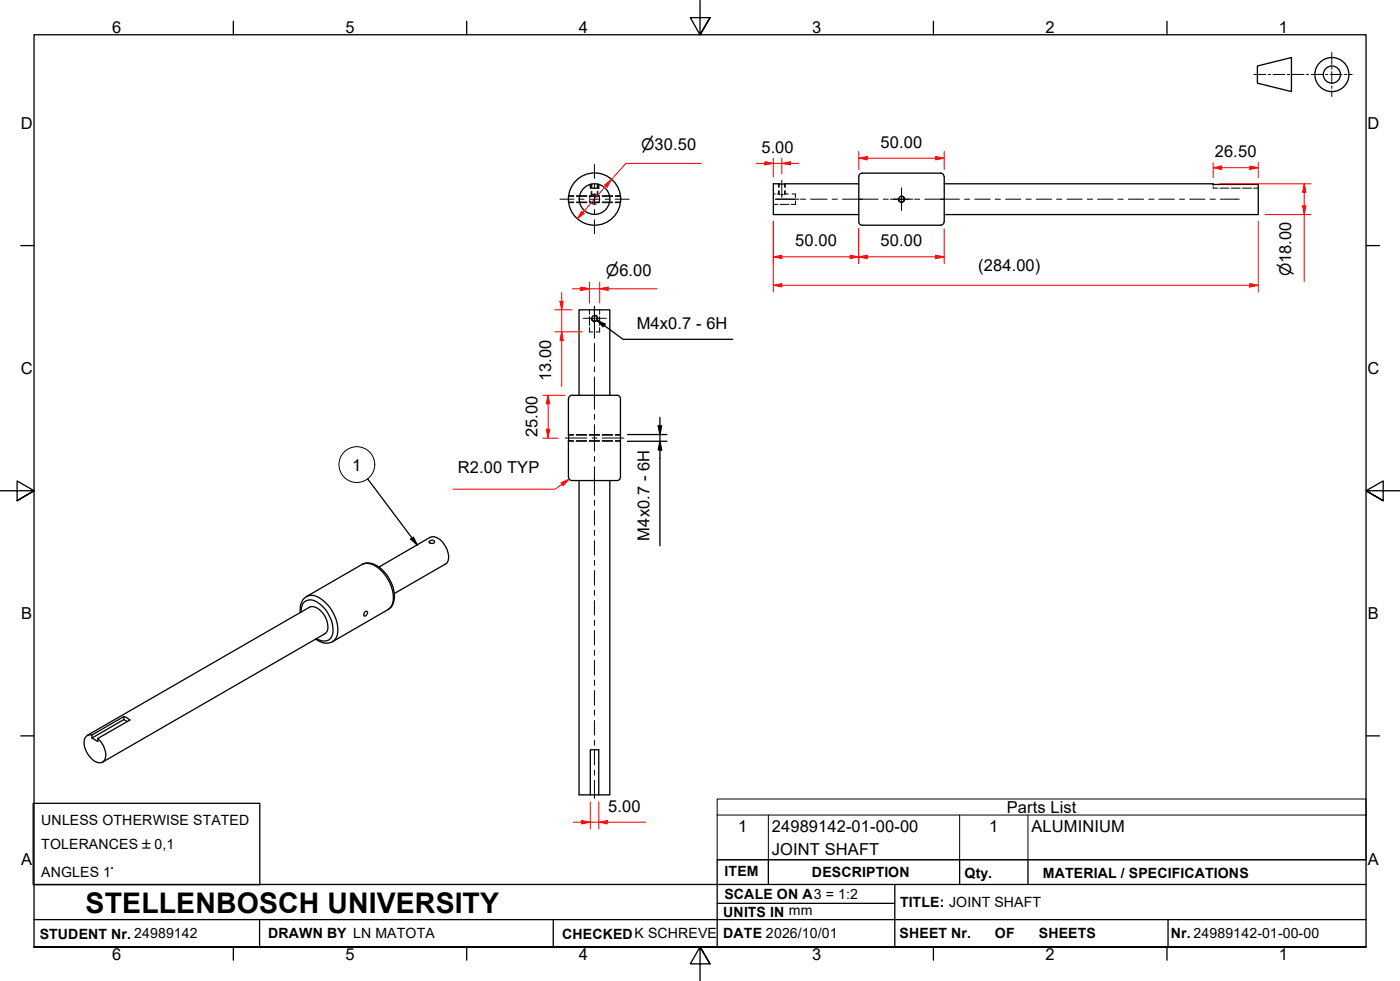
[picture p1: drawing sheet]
<svg xmlns="http://www.w3.org/2000/svg" width="410mm" height="287mm" viewBox="0 0 410 287" stroke-linecap="round" stroke-linejoin="round" font-family="sans-serif">
<!-- layer: Hidden Edges(ISO) -->
<g fill="none" stroke="#000" stroke-width=".29">
<path d="M166.5 57.5h1.5M166.5 59.1h1.5M166.5 57.3h1.5M166.5 59.3h1.5M168.8 57.5h3M168.8 59.1h3M168.8 57.3h3M168.8 59.3h3M172.5 57.5h3.1M172.5 59.1h3.1M172.6 57.3h3M172.6 59.3h3"/>
<path d="M172.7 58.6a1.48 1.48 0 0 0 1.9 1.1M173.1 53.9v1.1M173.1 56.1v1.1M173.3 53.9v1M173.3 56v1M174.6 56.9a1.38 1.38 0 0 0-1.9 1.1M174.9 53.9v1M174.9 56v1M175.1 57.2a1.4 1.4 0 0 1 0 2.2M175.1 53.9v1.1M175.1 56.1v1.1M176.3 57.5h3.1"/>
<path d="M176.3 59.1h3.1M176.3 57.3h3.1M176.3 59.3h3.1M180.1 57.5h1.6M180.1 59.1h1.6M180.1 57.3h1.5M180.1 59.3h1.5M226.4 56.8h.6M226.4 59.8h1.4M227.6 56.8h.6M228 53.8v1M228 55.8v1"/>
<path d="M228.2 56.8l.2 .1M228.2 53.8v1M228.2 55.8v1M228.4 59.8h2.6M228.7 57h.5M229.7 56.8l-.2 .1M229.7 53.8v1M229.7 55.8v1M229.7 56.8h1.1M229.9 53.8v1M229.9 55.8v1M231.9 56.8h1v1"/>
<path d="M232.9 58.8v1h-1.3M355.2 54.7v.4h1.4M355.2 54v.3M357.2 55.1h2.7M360.5 55.1h2.7M363.8 55.1h2.7M367.1 55.1h1.3M172.6 95.9v1.3h.9M172.6 90.7v1.3M172.6 92.7v2.6M175.6 95.9v1.3h-1M175.6 90.7v1.3"/>
<path d="M175.6 92.7v2.6M166.4 127.4h1.6M166.4 129h1.6M166.4 127.2h1.6M166.4 129.2h1.6M168.7 127.4h3.1M168.7 129h3.1M168.7 127.2h3.1M168.7 129.2h3.1M172.5 127.4h3.1M172.5 129h3.1M172.5 127.2h3.1"/>
<path d="M172.5 129.2h3.1M176.3 127.4h3.1M176.3 129h3.1M176.3 127.2h3.1M176.3 129.2h3.1M180.1 127.4h1.6M180.1 129h1.6M180.1 127.2h1.6M180.1 129.2h1.6"/>
</g>
<!-- layer: Visible Edges(ISO) -->
<g fill="none" stroke="#000" stroke-width=".38">
<path d="M172.8 54v1.1h2.5v-1.1M251.5 53.8h-25.1v9h25.1M276.4 51.7a.99 .99 0 0 0-.9-1h-23.1a.99 .99 0 0 0-.9 1v13.2a.98 .98 0 0 0 .9 1h23.1a.99 .99 0 0 0 .9-1M276.5 53.8h78.7v.2h13.2v8.8h-91.9M276.5 51.7v13.2M166.4 116.7v23M169.5 115.7v-25h9.1v25M180.7 115.7a.99 .99 0 0 1 1 1v23M180.7 115.7h-13.2a.98 .98 0 0 0-1 1M166.5 139.7a.98 .98 0 0 0 1 1h13.2M181.7 139.7a.98 .98 0 0 1-1 1M125.7 158.4a.82 .82 0 0 1 .9-.3 .82 .82 0 0 1 .6 .7 .89 .89 0 0 1-1.5-.4z"/>
<path d="M169.5 140.7v92h3.3M178.6 140.7v92h-3.3M87.9 179.3a4.7 4.7 0 0 1 1.8-4.7l16.3-9.4a5.4 5.4 0 0 1 6.3 2 9.3 9.3 0 0 1 2.5 10.1l-1.2 1.1-16.3 9.4a4.6 4.6 0 0 1-4.9-.7M106.8 179.1l.5-.2a.77 .77 0 0 1 .1 .9 .77 .77 0 0 1-.8 .4zM110.9 166l15-8.7a3.6 3.6 0 0 1 4.3 2.2 5.2 5.2 0 0 1 .7 5.3l-15.5 9M25.5 215.3l65.1-37.5a3.3 3.3 0 0 1 3.7 1.4 6.1 6.1 0 0 1 1.5 5.5l-.7 .9-65.1 37.5M26.9 215.2l9.4-5.4v.8l-9.4 5.4zM26.9 215.2a1.82 1.82 0 0 0-2.3 1.9 6.4 6.4 0 0 0 4.4 6.2 1.96 1.96 0 0 0 2-2.5l-.1-.8a7 7 0 0 0-2.3-3.8M36.3 209.8l1.7 1-9.4 5.4v.9l-1.7-1.1M36.3 210.6l1 .6M172.8 219.5h2.5v13.2h-2.5z"/>
<circle cx="174.1" cy="58.3" r="7.7"/>
<circle cx="174.1" cy="58.3" r="4.5"/>
<circle cx="263.9" cy="58.3" r=".8"/>
<circle cx="174.1" cy="93.2" r=".8"/>
</g>
<!-- layer: Threads(ISO) -->
<path d="M263.8 57.3a1.01 1.01 0 0 1 1.1 .8 1.01 1.01 0 0 1-.8 1.2 1.01 1.01 0 0 1-1.1-.8M174.2 92.2a.99 .99 0 0 1 .9 1.2 .99 .99 0 0 1-1.2 .8 .99 .99 0 0 1-.8-1.2" fill="none" stroke="#000" stroke-width=".29"/>
<!-- layer: Visible Tangent Edges(ISO) -->
<path d="M88.1 179.1a2.89 2.89 0 0 1 2.9-3.5 8.7 8.7 0 0 1 6.1 6.2l.2 1a4.2 4.2 0 0 1-1 4.5 3.6 3.6 0 0 1-3.7-.3M89.7 174.6a4.1 4.1 0 0 1 4.7 1 11 11 0 0 1 4.3 10.5l-.3 .7-1.1 1M106 165.2a4.9 4.9 0 0 1 5.5 1.7 10.8 10.8 0 0 1 3.4 9.8l-.7 1.3-.6 .4" fill="none" stroke="#000" stroke-width=".38"/>
<!-- layer: Symbols(ISO) -->
<path d="M210 238.6v-4.7h190v4.7M210 238.6v13.1h190v-13.1M210 238.6h190M225 238.6v13.1M281 238.6v13.1M301 238.6v13.1" fill="none" stroke="#000" stroke-width=".29"/>
<!-- layer: Border_0 -->
<g fill="none" stroke="#000" stroke-width=".38">
<path d="M68.3 6.2v4M136.7 6.2v4M205 .1v10.1l-2.9-5h5.8l-2.9 5 2.9-5M273.3 6.2v4M341.7 6.2v4M6.1 71.9h3.9M400 71.9h3.9M0 143.7h10l-5-2.9v5.8l5-2.9-5 2.9M410 143.7h-10l5-2.9v5.8l-5-2.9 5 2.9M6.1 215.4h3.9M400 215.4h3.9M10 277.2v-267h390v267h-390h390"/>
<path d="M68.3 277.2v3.9M136.7 277.2v3.9M273.3 277.2v3.9M341.7 277.2v3.9M207.9 282.1l-2.9-4.9 2.9 4.9h-5.8l2.9-4.9v10"/>
</g>
<!-- layer: Sketch Geometry(ISO) -->
<g fill="none" stroke="#000" stroke-width=".38">
<path d="M368.2 19.3l9.9-2.5v10l-9.9-2.5zM9.7 235.2h66.4v23.8h-66.4zM10 258.9h390M225 251.7v7.2M262 258.9v18.3M281 251.7v7.2M301 251.7v7.2M400 251.7h-190v25.5M10 277.2h390M10 269.2h390M76 269.2v8M162 269.2v8"/>
<path d="M210 264.4h52M342 269.2v8"/>
<circle cx="390" cy="21.8" r="5"/>
<circle cx="390" cy="21.8" r="2.51"/>
</g>
<g fill="none" stroke="#000" stroke-width=".29">
<path d="M390 15.4v3.5M390 19.6v.7M367.2 21.8h3.4M371.3 21.8h.7M372.7 21.8h3.5M376.9 21.8h.7M378.3 21.8h3.5M382.5 21.8h.7M383.9 21.8h3.5M388.1 21.8h.7M389.5 21.8h3.5M390 21v3.5"/>
<path d="M390 25.2v.7M390 26.6v1.7M393.7 21.8h.7M395.1 21.8h.8"/>
</g>
<!-- layer: Dimensions(ISO) -->
<path d="M179.1 52.5l-1.7 1.9" fill="none" stroke="#f00" stroke-width=".29"/>
<path d="M177 54.1l2.1-1.6-1.3 2.3z" fill="#f00"/>
<path d="M177 54.1l2.1-1.6-1.3 2.3zM170.7 62.2l-1.7 1.8" fill="none" stroke="#f00" stroke-width=".29"/>
<path d="M170.3 61.9l.8 .6-2.1 1.5z" fill="#f00"/>
<path d="M177.4 54.4l-6.7 7.8M205.4 47.8h-22.1l-4.2 4.7M381.9 53.8v2.5M170.3 61.9l.8 .6-2.1 1.5z" fill="none" stroke="#f00" stroke-width=".29"/>
<!-- layer: Center Mark(ISO) -->
<path d="M164 58.3h4M169.5 58.3h1.5M172.5 58.3h3.1M174.1 48.1v4.1M174.1 53.7v1.6M174.1 56.7v3.2M177.2 58.3h1.4M180.1 58.3h4.1M260.7 58.3h6.6M264 55v6.6M174.1 61.4v1.5M174.1 64.3v4.1" fill="none" stroke="#000" stroke-width=".29"/>
<!-- layer: Centerline(ISO) -->
<g fill="none" stroke="#000" stroke-width=".29">
<path d="M228.9 52.8v5M232.9 58.3h-5.8h6.8M234.4 58.3h1.5M237.4 58.3h4.8M243.6 58.3h1.6M246.7 58.3h10.4M258.6 58.3h1.5M261.6 58.3h4.7M267.8 58.3h1.5M270.8 58.3h5.7M275.5 58.3h5.4M282.4 58.3h1.5"/>
<path d="M285.4 58.3h4.5M291.4 58.3h1.5M294.4 58.3h4.5M300.4 58.3h1.5M303.4 58.3h4.5M309.4 58.3h1.5M312.4 58.3h4.5M318.4 58.3h1.5M321.4 58.3h4.5M327.3 58.3h1.6M330.4 58.3h4.4M336.4 58.3h1.5"/>
<path d="M339.3 58.3h4.6M345.4 58.3h1.4M348.4 58.3h4.4M354.3 58.3h1.6M357.3 58.3h5.5"/>
</g>
<!-- layer: Dimensions(ISO) -->
<path d="M381.9 53.8l.5 2.5h-1z" fill="#f00"/>
<path d="M381.9 53.8l.5 2.5h-1zM381.9 60.3v2.5" fill="none" stroke="#f00" stroke-width=".29"/>
<path d="M381.4 60.3h1l-.5 2.5z" fill="#f00"/>
<path d="M355.2 49.1h2.5M357.2 53.8h26.7M381.9 56.3v4M370.5 62.8h13.4M381.4 60.3h1l-.5 2.5zM381.9 62.8v19.6" fill="none" stroke="#f00" stroke-width=".29"/>
<path d="M355.2 49.1l2.5-.5v1z" fill="#f00"/>
<path d="M355.2 49.1l2.5-.5v1zM366 49.1h2.4" fill="none" stroke="#f00" stroke-width=".29"/>
<path d="M366 48.6l2.4 .5-2.4 .5z" fill="#f00"/>
<path d="M251.5 46.3h2.4M355.2 47.6v4.4M357.7 49.1h8.3M366 48.6l2.4 .5-2.4 .5zM368.4 47.6v4.4" fill="none" stroke="#f00" stroke-width=".29"/>
<path d="M251.5 46.3l2.4-.5v1z" fill="#f00"/>
<path d="M251.5 46.3l2.4-.5v1zM273.9 46.3h2.6" fill="none" stroke="#f00" stroke-width=".29"/>
<path d="M273.9 45.8l2.6 .5-2.6 .5z" fill="#f00"/>
<path d="M228.9 47.8h2.6M251.5 44.3v5.4M253.9 46.3h20M273.9 45.8l2.6 .5-2.6 .5zM276.5 44.3v5.4" fill="none" stroke="#f00" stroke-width=".29"/>
<path d="M228.9 47.8l2.6-.5v1z" fill="#f00"/>
<path d="M224 47.8h2.4M228.9 47.8l2.6-.5v1z" fill="none" stroke="#f00" stroke-width=".29"/>
<path d="M224 47.3l2.4 .5-2.4 .5z" fill="#f00"/>
<path d="M221.4 47.8h2.6M224 47.3l2.4 .5-2.4 .5zM226.4 47.8h2.5M226.4 46.3v5.5M228.9 46.3v4.5M231.5 47.8h2.4M226.4 83.5h2.5" fill="none" stroke="#f00" stroke-width=".29"/>
<path d="M226.4 83.5l2.5-.5v1z" fill="#f00"/>
<path d="M226.4 83.5l2.5-.5v1zM366 83.5h2.4" fill="none" stroke="#f00" stroke-width=".29"/>
<path d="M366 83l2.4 .5-2.4 .5z" fill="#f00"/>
<path d="M226.4 64.8v20.7M226.4 75.2h2.5M368.4 64.8v20.7M228.9 83.5h137.1M366 83l2.4 .5-2.4 .5z" fill="none" stroke="#f00" stroke-width=".29"/>
<path d="M226.4 75.2l2.5-.5v1z" fill="#f00"/>
<path d="M226.4 75.2l2.5-.5v1zM248.9 75.2h2.6" fill="none" stroke="#f00" stroke-width=".29"/>
<path d="M248.9 74.7l2.6 .5-2.6 .5z" fill="#f00"/>
<path d="M226.4 64.8v12.4M228.9 75.2h20M248.9 74.7l2.6 .5-2.6 .5zM251.5 66.9v10.3M273.9 75.2h2.6" fill="none" stroke="#f00" stroke-width=".29"/>
<path d="M273.9 74.7l2.6 .5-2.6 .5z" fill="#f00"/>
<path d="M251.5 75.2h2.4M273.9 74.7l2.6 .5-2.6 .5z" fill="none" stroke="#f00" stroke-width=".29"/>
<path d="M251.5 75.2l2.4-.5v1z" fill="#f00"/>
<path d="M251.5 75.2l2.4-.5v1zM251.5 66.9v10.3M253.9 75.2h20M276.5 66.9v10.3M164.5 88.2v2.5" fill="none" stroke="#f00" stroke-width=".29"/>
<!-- layer: Centerline(ISO) -->
<g fill="none" stroke="#000" stroke-width=".29">
<path d="M174.1 89.7v6.3M174.1 96.2v2.8M174.1 100.5v5.4M174.1 107.4v1.5M174.1 110.4v9.4M165.5 128.2h6.3M173.4 128.2h1.4M174.1 121.3v1.5M174.1 124.3v7.8M174.1 133.6v1.5M174.1 136.6v8.4M176.3 128.2h6.4"/>
<path d="M174.1 146.4v1.6M174.1 149.5v4.2M174.1 155.3v1.4M174.1 158.3v4.2M174.1 164v1.5M174.1 167v4.3M174.1 172.8v1.5M174.1 175.8v4.2M174.1 181.6v1.5M174.1 184.5v4.3M174.1 190.3v1.5M174.1 193.3v4.3"/>
<path d="M174.1 199.1v1.5M174.1 202.1v4.3M174.1 207.8v1.6M174.1 210.9v4.3M174.1 216.7v1.4M174.1 219.7v4.2M174.1 225.4v1.5M174.1 228.4v5.3"/>
</g>
<!-- layer: Center Mark(ISO) -->
<path d="M170.8 93.2h6.7M174.1 89.9v6.6" fill="none" stroke="#000" stroke-width=".29"/>
<!-- layer: Dimensions(ISO) -->
<path d="M164 88.2h.9l-.4 2.5z" fill="#f00"/>
<path d="M164 88.2h.9l-.4 2.5zM164.5 97.2v2.5" fill="none" stroke="#f00" stroke-width=".29"/>
<path d="M164.5 97.2l.4 2.5h-.9z" fill="#f00"/>
<path d="M162.4 90.7h5.2M162.4 97.2h8.2M164.5 97.2l.4 2.5h-.9zM164.5 85.7v2.5M164.5 90.7v6.5M164.5 99.7v13.4M166.6 140.3l-2 1.4" fill="none" stroke="#f00" stroke-width=".29"/>
<!-- layer: Symbols(ISO) -->
<path d="M174.9 93.8l2.3 1.1-.6 .7zM174.9 93.8l7.5 5.5h32.2M183.7 127.2h11.6M183.7 129.2h11.6M192.7 124.7h1l-.5 2.5zM193.2 129.2l.5 2.5h-1zM193.2 122.2v37.6" fill="none" stroke="#000" stroke-width=".38"/>
<path d="M174.9 93.8l2.3 1.1-.6 .7zM192.7 124.7h1l-.5 2.5zM193.2 129.2l.5 2.5h-1z" fill="#000"/>
<!-- layer: Dimensions(ISO) -->
<path d="M164.3 141.3l2.3-1-1.7 1.8z" fill="#f00"/>
<path d="M160.5 115.7v2.5M164.3 141.3l2.3-1-1.7 1.8zM164.6 141.7l-2.1 1.5h-29.9" fill="none" stroke="#f00" stroke-width=".29"/>
<!-- layer: Symbols(ISO) -->
<path d="M107.6 140.2l14.6 19.3M120.3 157.8l.7-.6 1.2 2.3z" fill="none" stroke="#000" stroke-width=".38"/>
<path d="M120.3 157.8l.7-.6 1.2 2.3z" fill="#000"/>
<circle cx="104.5" cy="136" r="5.2" fill="none" stroke="#000" stroke-width=".29"/>
<!-- layer: Dimensions(ISO) -->
<path d="M160.5 115.7l.5 2.5h-1z" fill="#f00"/>
<path d="M160.5 115.7l.5 2.5h-1zM160.5 125.7v2.5" fill="none" stroke="#f00" stroke-width=".29"/>
<path d="M160 125.7h1l-.5 2.5z" fill="#f00"/>
<path d="M170.1 84.5h2.5M158.9 115.7h6.6M160.5 118.2v7.5M158.9 128.2h4.5M160 125.7h1l-.5 2.5z" fill="none" stroke="#f00" stroke-width=".29"/>
<path d="M170.1 84l2.5 .5-2.5 .5z" fill="#f00"/>
<path d="M170.1 84l2.5 .5-2.5 .5zM175.6 84.5h2.5" fill="none" stroke="#f00" stroke-width=".29"/>
<path d="M175.6 84.5l2.5-.5v1z" fill="#f00"/>
<path d="M167.6 84.5h2.5M172.6 84.5h3M172.6 82.6v6.1M175.6 84.5l2.5-.5v1zM175.6 82.6v6.1M178.1 84.5h14.2M170.3 240.7h2.5" fill="none" stroke="#f00" stroke-width=".29"/>
<path d="M170.3 240.2l2.5 .5-2.5 .5z" fill="#f00"/>
<path d="M170.3 240.2l2.5 .5-2.5 .5zM175.3 240.7h2.5" fill="none" stroke="#f00" stroke-width=".29"/>
<path d="M175.3 240.7l2.5-.5v1z" fill="#f00"/>
<path d="M172.8 234.7v7.9M175.3 234.7v7.9M167.8 240.7h2.5M172.8 240.7h2.5M175.3 240.7l2.5-.5v1zM177.8 240.7h11.3" fill="none" stroke="#f00" stroke-width=".29"/>
<text font-size="8.3" x="25.1" y="267.2">STELLENBOSCH UNIVERSITY</text>
<g font-size="4.8">
<text x="32.8" y="9.7">6</text>
<text x="101.2" y="9.7">5</text>
<text x="169.5" y="9.7">4</text>
<text x="237.8" y="9.7">3</text>
<text x="306.1" y="9.7">2</text>
<text x="374.5" y="9.7">1</text>
<text x="6.1" y="37.8">D</text>
<text x="400.4" y="37.8">D</text>
<text x="222.9" y="44.7">5.00</text>
<text x="257.8" y="43.3">50.00</text>
<text x="355.7" y="46.1">26.50</text>
<text x="232.9" y="72.2">50.00</text>
<text x="257.8" y="72.2">50.00</text>
<text x="286.4" y="79.5">(284.00)</text>
<text x="186.4" y="96.3">M4x0.7 - 6H</text>
<text x="6.1" y="109.6">C</text>
<text x="161.4" y="111.6" transform="rotate(-90 161.4 111.6)">13.00</text>
<text x="400.4" y="109.6">C</text>
<text x="157.4" y="128" transform="rotate(-90 157.4 128)">25.00</text>
<text x="103.1" y="137.7">1</text>
<text x="134" y="138.4">R2.00 TYP</text>
<text x="190.2" y="158.3" transform="rotate(-90 190.2 158.3)">M4x0.7 - 6H</text>
<text x="6.2" y="181.3">B</text>
<text x="400.5" y="181.3">B</text>
<text x="178.1" y="237.6">5.00</text>
<text x="294.8" y="238">Parts List</text>
<text x="216.2" y="243.6">1</text>
<text x="226" y="243.6">24989142-01-00-00</text>
<text x="289.6" y="243.6">1</text>
<text x="302" y="243.6">ALUMINIUM</text>
<text x="226" y="250.1">JOINT SHAFT</text>
<text x="6.2" y="253.1">A</text>
<text x="400.5" y="253.1">A</text>
<text x="32.8" y="281.1">6</text>
<text x="101.2" y="281.1">5</text>
<text x="169.5" y="281.1">4</text>
<text x="237.8" y="281.1">3</text>
<text x="306.1" y="281.1">2</text>
<text x="374.5" y="281.1">1</text>
</g>
<g font-size="4.6">
<text x="187.7" y="43.9">⌀30.50</text>
<text x="177.4" y="80.7">⌀6.00</text>
<text x="378" y="80.9" transform="rotate(-90 378 80.9)">⌀18.00</text>
</g>
<g font-size="4.1">
<text x="12.1" y="241.6">UNLESS OTHERWISE STATED</text>
<text x="12.1" y="248.5">TOLERANCES ±0,1</text>
<text x="12.1" y="256.7">ANGLES 1°</text>
<text x="212.2" y="256.5">ITEM</text>
<text x="237.7" y="256.7">DESCRIPTION</text>
<text x="282.4" y="256.9">Qty.</text>
<text x="305.4" y="256.9">MATERIAL / SPECIFICATIONS</text>
<text x="212.1" y="263">SCALE ON A3 = 1:2</text>
<text x="211.8" y="268.4">UNITS IN mm</text>
<text x="263.5" y="265.6">TITLE: JOINT SHAFT</text>
<text x="11.6" y="274.8">STUDENT Nr. 24989142</text>
<text x="78.5" y="274.6">DRAWN BY LN MATOTA</text>
<text x="164.6" y="274.8">CHECKEDK SCHREVE</text>
<text x="211.8" y="274.6">DATE 2026/10/01</text>
<text x="263.4" y="274.6">SHEET Nr.</text>
<text x="291.3" y="274.6">OF</text>
<text x="304.2" y="274.6">SHEETS</text>
<text x="342.8" y="274.5">Nr. 24989142-01-00-00</text>
</g>
</svg>
